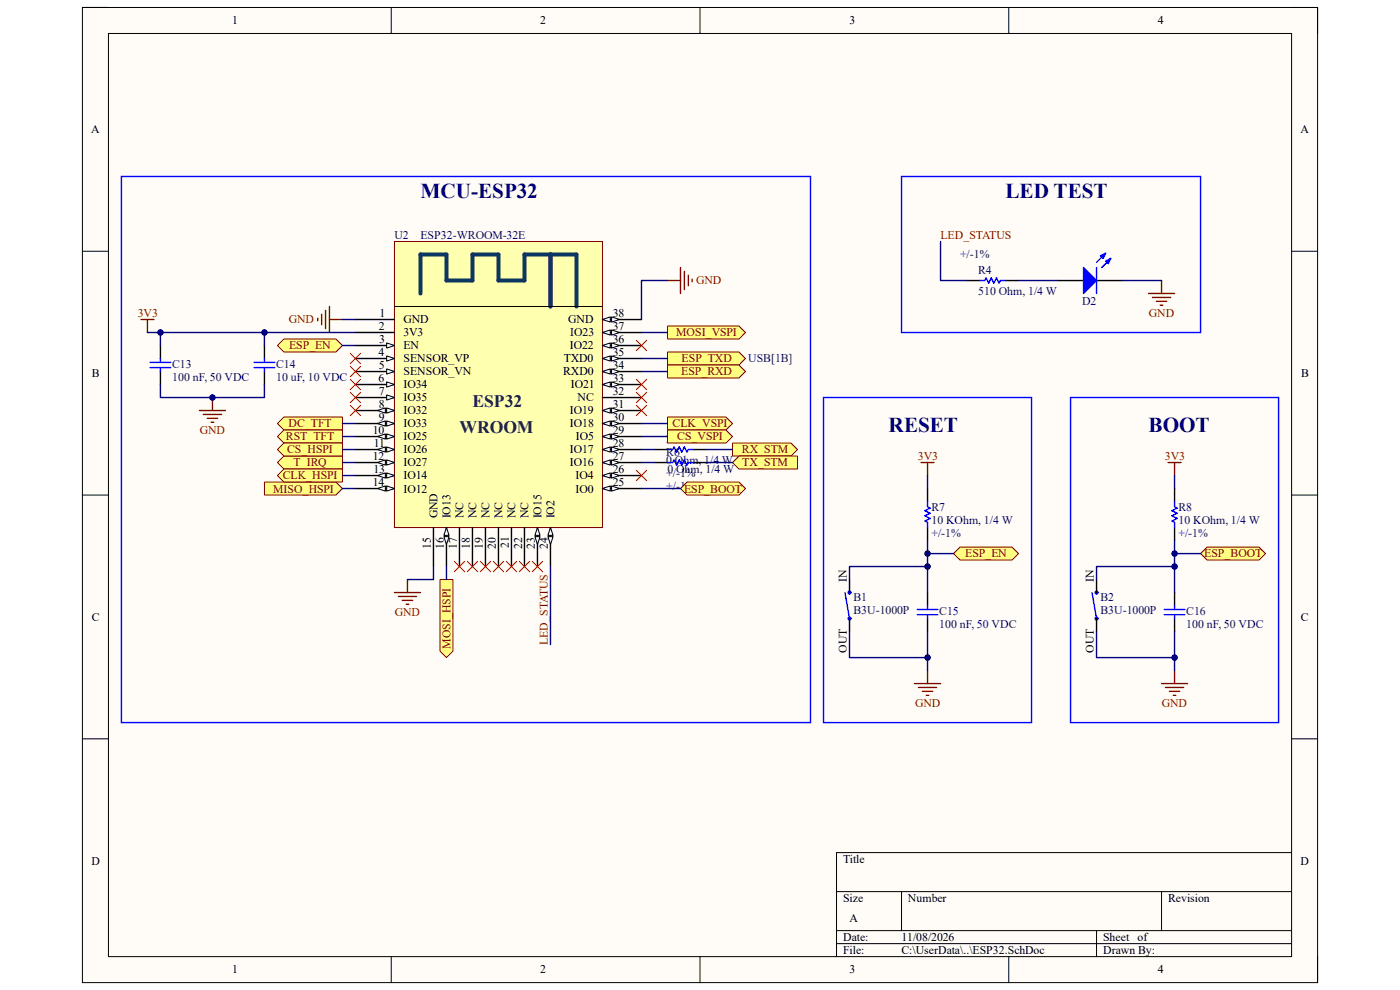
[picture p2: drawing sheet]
<svg xmlns="http://www.w3.org/2000/svg" width="297mm" height="210mm" viewBox="0 0 297 210" stroke-linecap="round" stroke-linejoin="round" font-family="sans-serif">
<path d="M17.5 1.6h262v206.8h-262z" fill-rule="evenodd" fill="#fffcf8"/>
<path d="M17.5 1.6h262v206.8h-262z" fill="none" stroke="#000" stroke-width=".21"/>
<path d="M23 7.1h251v195.8h-251z" fill-rule="evenodd" fill="#fffcf8"/>
<g fill="none" stroke="#000" stroke-width=".21">
<path d="M17.5 1.6h5.5M23 7.1h251v195.8h-251zM83 1.6v5.5M148.5 1.6v5.5M214 1.6v5.5M274 1.6h5.5v5.5M17.5 53.3h5.5M274 53.3h5.5M17.5 105h5.5M274 105h5.5M17.5 156.7h5.5M274 156.7h5.5"/>
<path d="M177.5 189.1h96.5M177.5 197.4h96.5M191.3 189.1v8.3M232.6 197.4v5.5M246.4 189.1v8.3M274 180.9h-96.5v22M83 202.9v5.5M148.5 202.9v5.5M177.5 200.2h96.5M214 202.9v5.5M279.5 202.9v5.5"/>
</g>
<path d="M83.7 51.2h44.1v60.7h-44.1z" fill-rule="evenodd" fill="#ffffb0"/>
<path d="M83.7 51.2h44.1v60.7h-44.1z" fill="none" stroke="#800000" stroke-width=".21"/>
<path d="M75.4 67.8h8.3M75.4 70.5h8.3M75.4 73.3h8.3" fill="none" stroke="#000" stroke-width=".3"/>
<path d="M82 72.7l1.7 .6-1.7 .5z" fill="#f8fcff"/>
<path d="M82 72.7l1.7 .6-1.7 .5z" fill="none" stroke="#000" stroke-width=".21"/>
<path d="M75.4 76.1h8.3" fill="none" stroke="#000" stroke-width=".3"/>
<path d="M82 75.5l1.7 .6-1.7 .5z" fill="#f8fcff"/>
<path d="M82 75.5l1.7 .6-1.7 .5z" fill="none" stroke="#000" stroke-width=".21"/>
<path d="M75.4 78.8h8.3" fill="none" stroke="#000" stroke-width=".3"/>
<path d="M82 78.3l1.7 .5-1.7 .6z" fill="#f8fcff"/>
<path d="M82 78.3l1.7 .5-1.7 .6z" fill="none" stroke="#000" stroke-width=".21"/>
<path d="M75.4 81.6h8.3" fill="none" stroke="#000" stroke-width=".3"/>
<path d="M82 81l1.7 .6-1.7 .5z" fill="#f8fcff"/>
<path d="M82 81l1.7 .6-1.7 .5z" fill="none" stroke="#000" stroke-width=".21"/>
<path d="M75.4 84.3h8.3" fill="none" stroke="#000" stroke-width=".3"/>
<path d="M82 83.8l1.7 .5-1.7 .6z" fill="#f8fcff"/>
<path d="M82 83.8l1.7 .5-1.7 .6z" fill="none" stroke="#000" stroke-width=".21"/>
<path d="M75.4 87.1h8.3" fill="none" stroke="#000" stroke-width=".3"/>
<path d="M82 86.5l1.7 .6-1.7 .5z" fill="#f8fcff"/>
<path d="M82 86.5l1.7 .6-1.7 .5z" fill="none" stroke="#000" stroke-width=".21"/>
<path d="M80.1 87.1l1.7-.6v1.1z" fill="#f8fcff"/>
<path d="M80.1 87.1l1.7-.6v1.1z" fill="none" stroke="#000" stroke-width=".21"/>
<path d="M75.4 89.8h8.3" fill="none" stroke="#000" stroke-width=".3"/>
<path d="M82 89.3l1.7 .5-1.7 .6z" fill="#f8fcff"/>
<path d="M82 89.3l1.7 .5-1.7 .6z" fill="none" stroke="#000" stroke-width=".21"/>
<path d="M80.1 89.8l1.7-.5v1.1z" fill="#f8fcff"/>
<path d="M80.1 89.8l1.7-.5v1.1z" fill="none" stroke="#000" stroke-width=".21"/>
<path d="M75.4 92.6h8.3" fill="none" stroke="#000" stroke-width=".3"/>
<path d="M82 92.1l1.7 .5-1.7 .6z" fill="#f8fcff"/>
<path d="M82 92.1l1.7 .5-1.7 .6z" fill="none" stroke="#000" stroke-width=".21"/>
<path d="M80.1 92.6l1.7-.5v1.1z" fill="#f8fcff"/>
<path d="M80.1 92.6l1.7-.5v1.1z" fill="none" stroke="#000" stroke-width=".21"/>
<path d="M75.4 95.4h8.3" fill="none" stroke="#000" stroke-width=".3"/>
<path d="M82 94.8l1.7 .6-1.7 .5z" fill="#f8fcff"/>
<path d="M82 94.8l1.7 .6-1.7 .5z" fill="none" stroke="#000" stroke-width=".21"/>
<path d="M80.1 95.4l1.7-.6v1.1z" fill="#f8fcff"/>
<path d="M80.1 95.4l1.7-.6v1.1z" fill="none" stroke="#000" stroke-width=".21"/>
<path d="M75.4 98.1h8.3" fill="none" stroke="#000" stroke-width=".3"/>
<path d="M82 97.6l1.7 .5-1.7 .6z" fill="#f8fcff"/>
<path d="M82 97.6l1.7 .5-1.7 .6z" fill="none" stroke="#000" stroke-width=".21"/>
<path d="M80.1 98.1l1.7-.5v1.1z" fill="#f8fcff"/>
<path d="M80.1 98.1l1.7-.5v1.1z" fill="none" stroke="#000" stroke-width=".21"/>
<path d="M75.4 100.9h8.3" fill="none" stroke="#000" stroke-width=".3"/>
<path d="M82 100.3l1.7 .6-1.7 .5z" fill="#f8fcff"/>
<path d="M82 100.3l1.7 .6-1.7 .5z" fill="none" stroke="#000" stroke-width=".21"/>
<path d="M80.1 100.9l1.7-.6v1.1z" fill="#f8fcff"/>
<path d="M80.1 100.9l1.7-.6v1.1z" fill="none" stroke="#000" stroke-width=".21"/>
<path d="M75.4 103.6h8.3" fill="none" stroke="#000" stroke-width=".3"/>
<path d="M82 103.1l1.7 .5-1.7 .6z" fill="#f8fcff"/>
<path d="M82 103.1l1.7 .5-1.7 .6z" fill="none" stroke="#000" stroke-width=".21"/>
<path d="M80.1 103.6l1.7-.5v1.1z" fill="#f8fcff"/>
<path d="M80.1 103.6l1.7-.5v1.1z" fill="none" stroke="#000" stroke-width=".21"/>
<path d="M92 111.9v8.3M94.7 111.9v8.3" fill="none" stroke="#000" stroke-width=".3"/>
<path d="M94.7 111.9l.6 1.7h-1.1z" fill="#f8fcff"/>
<path d="M94.7 111.9l.6 1.7h-1.1z" fill="none" stroke="#000" stroke-width=".21"/>
<path d="M94.2 113.8h1.1l-.6 1.7z" fill="#f8fcff"/>
<path d="M94.2 113.8h1.1l-.6 1.7z" fill="none" stroke="#000" stroke-width=".21"/>
<path d="M97.5 111.9v8.3M100.2 111.9v8.3M103 111.9v8.3M105.7 111.9v8.3M108.5 111.9v8.3M111.3 111.9v8.3M114 111.9v8.3" fill="none" stroke="#000" stroke-width=".3"/>
<path d="M114 111.9l.6 1.7h-1.1z" fill="#f8fcff"/>
<path d="M114 111.9l.6 1.7h-1.1z" fill="none" stroke="#000" stroke-width=".21"/>
<path d="M113.5 113.8h1.1l-.6 1.7z" fill="#f8fcff"/>
<path d="M113.5 113.8h1.1l-.6 1.7z" fill="none" stroke="#000" stroke-width=".21"/>
<path d="M116.8 111.9v8.3" fill="none" stroke="#000" stroke-width=".3"/>
<path d="M116.8 111.9l.5 1.7h-1.1z" fill="#f8fcff"/>
<path d="M116.8 111.9l.5 1.7h-1.1z" fill="none" stroke="#000" stroke-width=".21"/>
<path d="M116.2 113.8h1.1l-.5 1.7z" fill="#f8fcff"/>
<path d="M116.2 113.8h1.1l-.5 1.7z" fill="none" stroke="#000" stroke-width=".21"/>
<path d="M127.8 103.6h8.3" fill="none" stroke="#000" stroke-width=".3"/>
<path d="M127.8 103.6l1.7-.5v1.1z" fill="#f8fcff"/>
<path d="M127.8 103.6l1.7-.5v1.1z" fill="none" stroke="#000" stroke-width=".21"/>
<path d="M129.7 103.1l1.7 .5-1.7 .6z" fill="#f8fcff"/>
<path d="M129.7 103.1l1.7 .5-1.7 .6z" fill="none" stroke="#000" stroke-width=".21"/>
<path d="M127.8 100.9h8.3" fill="none" stroke="#000" stroke-width=".3"/>
<path d="M127.8 100.9l1.7-.6v1.1z" fill="#f8fcff"/>
<path d="M127.8 100.9l1.7-.6v1.1z" fill="none" stroke="#000" stroke-width=".21"/>
<path d="M129.7 100.3l1.7 .6-1.7 .5z" fill="#f8fcff"/>
<path d="M129.7 100.3l1.7 .6-1.7 .5z" fill="none" stroke="#000" stroke-width=".21"/>
<path d="M127.8 98.1h8.3" fill="none" stroke="#000" stroke-width=".3"/>
<path d="M127.8 98.1l1.7-.5v1.1z" fill="#f8fcff"/>
<path d="M127.8 98.1l1.7-.5v1.1z" fill="none" stroke="#000" stroke-width=".21"/>
<path d="M129.7 97.6l1.7 .5-1.7 .6z" fill="#f8fcff"/>
<path d="M129.7 97.6l1.7 .5-1.7 .6z" fill="none" stroke="#000" stroke-width=".21"/>
<path d="M127.8 95.4h8.3" fill="none" stroke="#000" stroke-width=".3"/>
<path d="M127.8 95.4l1.7-.6v1.1z" fill="#f8fcff"/>
<path d="M127.8 95.4l1.7-.6v1.1z" fill="none" stroke="#000" stroke-width=".21"/>
<path d="M129.7 94.8l1.7 .6-1.7 .5z" fill="#f8fcff"/>
<path d="M129.7 94.8l1.7 .6-1.7 .5z" fill="none" stroke="#000" stroke-width=".21"/>
<path d="M127.8 92.6h8.3" fill="none" stroke="#000" stroke-width=".3"/>
<path d="M127.8 92.6l1.7-.5v1.1z" fill="#f8fcff"/>
<path d="M127.8 92.6l1.7-.5v1.1z" fill="none" stroke="#000" stroke-width=".21"/>
<path d="M129.7 92.1l1.7 .5-1.7 .6z" fill="#f8fcff"/>
<path d="M129.7 92.1l1.7 .5-1.7 .6z" fill="none" stroke="#000" stroke-width=".21"/>
<path d="M127.8 89.8h8.3" fill="none" stroke="#000" stroke-width=".3"/>
<path d="M127.8 89.8l1.7-.5v1.1z" fill="#f8fcff"/>
<path d="M127.8 89.8l1.7-.5v1.1z" fill="none" stroke="#000" stroke-width=".21"/>
<path d="M129.7 89.3l1.7 .5-1.7 .6z" fill="#f8fcff"/>
<path d="M129.7 89.3l1.7 .5-1.7 .6z" fill="none" stroke="#000" stroke-width=".21"/>
<path d="M127.8 87.1h8.3" fill="none" stroke="#000" stroke-width=".3"/>
<path d="M127.8 87.1l1.7-.6v1.1z" fill="#f8fcff"/>
<path d="M127.8 87.1l1.7-.6v1.1z" fill="none" stroke="#000" stroke-width=".21"/>
<path d="M129.7 86.5l1.7 .6-1.7 .5z" fill="#f8fcff"/>
<path d="M129.7 86.5l1.7 .6-1.7 .5z" fill="none" stroke="#000" stroke-width=".21"/>
<path d="M127.8 84.3h8.3M127.8 81.6h8.3" fill="none" stroke="#000" stroke-width=".3"/>
<path d="M127.8 81.6l1.7-.6v1.1z" fill="#f8fcff"/>
<path d="M127.8 81.6l1.7-.6v1.1z" fill="none" stroke="#000" stroke-width=".21"/>
<path d="M129.7 81l1.7 .6-1.7 .5z" fill="#f8fcff"/>
<path d="M129.7 81l1.7 .6-1.7 .5z" fill="none" stroke="#000" stroke-width=".21"/>
<path d="M127.8 78.8h8.3" fill="none" stroke="#000" stroke-width=".3"/>
<path d="M127.8 78.8l1.7-.5v1.1z" fill="#f8fcff"/>
<path d="M127.8 78.8l1.7-.5v1.1z" fill="none" stroke="#000" stroke-width=".21"/>
<path d="M129.7 78.3l1.7 .5-1.7 .6z" fill="#f8fcff"/>
<path d="M129.7 78.3l1.7 .5-1.7 .6z" fill="none" stroke="#000" stroke-width=".21"/>
<path d="M127.8 76.1h8.3" fill="none" stroke="#000" stroke-width=".3"/>
<path d="M127.8 76.1l1.7-.6v1.1z" fill="#f8fcff"/>
<path d="M127.8 76.1l1.7-.6v1.1z" fill="none" stroke="#000" stroke-width=".21"/>
<path d="M129.7 75.5l1.7 .6-1.7 .5z" fill="#f8fcff"/>
<path d="M129.7 75.5l1.7 .6-1.7 .5z" fill="none" stroke="#000" stroke-width=".21"/>
<path d="M127.8 73.3h8.3" fill="none" stroke="#000" stroke-width=".3"/>
<path d="M127.8 73.3l1.7-.6v1.1z" fill="#f8fcff"/>
<path d="M127.8 73.3l1.7-.6v1.1z" fill="none" stroke="#000" stroke-width=".21"/>
<path d="M129.7 72.7l1.7 .6-1.7 .5z" fill="#f8fcff"/>
<path d="M129.7 72.7l1.7 .6-1.7 .5z" fill="none" stroke="#000" stroke-width=".21"/>
<path d="M127.8 70.5h8.3" fill="none" stroke="#000" stroke-width=".3"/>
<path d="M127.8 70.5l1.7-.5v1.1z" fill="#f8fcff"/>
<path d="M127.8 70.5l1.7-.5v1.1z" fill="none" stroke="#000" stroke-width=".21"/>
<path d="M129.7 70l1.7 .5-1.7 .6z" fill="#f8fcff"/>
<path d="M129.7 70l1.7 .5-1.7 .6z" fill="none" stroke="#000" stroke-width=".21"/>
<path d="M127.8 67.8h8.3" fill="none" stroke="#000" stroke-width=".3"/>
<path d="M127.8 67.8l1.7-.6v1.1z" fill="#f8fcff"/>
<path d="M127.8 67.8l1.7-.6v1.1z" fill="none" stroke="#000" stroke-width=".21"/>
<path d="M129.7 67.2l1.7 .6-1.7 .5z" fill="#f8fcff"/>
<path d="M83.7 65h44.1M129.7 67.2l1.7 .6-1.7 .5z" fill="none" stroke="#000" stroke-width=".21"/>
<path d="M116.8 54v11M89.2 62.3v-8.3h5.5v5.5h5.5v-5.5h5.5v5.5h5.6v-5.5h11v11" fill="none" stroke="#073763" stroke-width=".85"/>
<g fill="none" stroke="#800000" stroke-width=".3">
<path d="M141.6 59.5h2.8M144.4 56.7v5.6M145.2 57.6v3.8M146 58.4v2.2M146.8 59.2v.6M67.4 67.5v.6M68.2 66.7v2.2M69.1 65.8v3.9M69.9 65v5.5M69.9 67.8h2.7M42.3 87.1h5.5M43.1 87.9h3.9"/>
<path d="M44 88.7h2.2M44.8 89.6h.5M45.1 84.3v2.8M83.7 125.7h5.5M84.5 126.5h3.9M85.3 127.4h2.2M86.2 128.2h.5M86.4 122.9v2.8"/>
</g>
<g fill="none" stroke="#f00" stroke-width=".21">
<path d="M74.3 74.9l2.2 2.3M74.3 77.7l2.2 2.2M76.5 74.9l-2.2 2.3M76.5 77.7l-2.2 2.2M135 72.2l2.2 2.2M137.2 72.2l-2.2 2.2M74.3 80.5l2.2 2.2M74.3 83.2l2.2 2.2M74.3 86l2.2 2.2M76.5 80.5l-2.2 2.2M76.5 83.2l-2.2 2.2M76.5 86l-2.2 2.2"/>
<path d="M135 80.5l2.2 2.2M135 86l2.2 2.2M135 99.8l2.2 2.2M135 83.2l2.2 2.2M137.2 80.5l-2.2 2.2M137.2 86l-2.2 2.2M137.2 99.8l-2.2 2.2M137.2 83.2l-2.2 2.2M96.4 119.1l2.2 2.2M98.6 119.1l-2.2 2.2M99.1 119.1l2.2 2.2M101.3 119.1l-2.2 2.2"/>
<path d="M101.9 119.1l2.2 2.2M104.1 119.1l-2.2 2.2M104.6 119.1l2.3 2.2M106.9 119.1l-2.3 2.2M107.4 119.1l2.2 2.2M109.6 119.1l-2.2 2.2M110.2 119.1l2.2 2.2M112.4 119.1l-2.2 2.2"/>
</g>
<circle cx="45.1" cy="84.3" r=".55" fill="#000080"/>
<circle cx="45.1" cy="84.3" r=".55" fill="none" stroke="#000080" stroke-width=".21"/>
<g fill="none" stroke="#800000" stroke-width=".3">
<path d="M246.4 59.5v2.8M29.9 67.8h2.8M31.3 67.8v2.7M243.7 62.3h5.5M244.5 63.1h3.9M245.3 63.9h2.2M246.1 64.7h.6M195.4 98.1h2.8M196.8 98.1v2.8M247.8 98.1h2.8M249.2 98.1v2.8M194 145h5.5"/>
<path d="M194.8 145.8h3.9M195.7 146.7h2.2M196.5 147.5h.6M196.8 142.3v2.7M246.4 145h5.5M247.2 145.8h3.9M248.1 146.7h2.2M248.9 147.5h.6M249.2 142.3v2.7"/>
</g>
<g fill="none" stroke="#000" stroke-width=".3">
<path d="M224.4 59.5h5.5M232.6 59.5h5.5M34 73.3v2.8M34 78.8v2.8M56.1 73.3v2.8M56.1 78.8v2.8M138.8 95.4h2.8M147.1 95.4h2.8M196.8 103.6v2.8M196.8 111.9v2.8M249.2 103.6v2.8M249.2 111.9v2.8"/>
<path d="M180.2 122.9v2.8M180.2 131.2v2.8M196.8 125.7v2.8M196.8 131.2v2.8M232.6 122.9v2.8M232.6 131.2v2.8M249.2 125.7v2.8M249.2 131.2v2.8"/>
</g>
<g fill="none" stroke="#00f" stroke-width=".3">
<path d="M31.8 76.9h4.4M31.8 78h4.4M34 76.1v.8M34 78v.8M53.9 76.9h4.4M53.9 78h4.4M56.1 76.1v.8M56.1 78v.8M141.6 95.4h1.1l.3-.6 .5 1.1 .6-1.1 .5 1.1 .6-1.1 .5 1.1 .3-.5h1.1M196.8 106.4v1.1l.5 .3-1.1 .5 1.1 .6-1.1 .5 1.1 .6-1.1 .5 .6 .3v1.1M249.2 106.4v1.1l.5 .3-1.1 .5 1.1 .6-1.1 .5 1.1 .6-1.1 .5 .6 .3v1.1M179.3 125.7l.9 5.5"/>
<path d="M194.6 129.3h4.4M194.6 130.4h4.4M196.8 128.5v.8M196.8 130.4v.8M231.7 125.7l.9 5.5M247 129.3h4.4M247 130.4h4.4M249.2 128.5v.8M249.2 130.4v.8"/>
</g>
<g fill="none" stroke="#00f" stroke-width=".21">
<circle cx="180.2" cy="131.2" r=".31"/>
<circle cx="180.2" cy="125.7" r=".31"/>
<circle cx="232.6" cy="131.2" r=".31"/>
<circle cx="232.6" cy="125.7" r=".31"/>
</g>
<path d="M229.9 56.7l2.7 2.8-2.7 2.8z" fill="#00f"/>
<path d="M229.9 56.7l2.7 2.8-2.7 2.8zM234.6 53.7l-2 1.9M235.7 54.8l-2 1.9" fill="none" stroke="#00f" stroke-width=".3"/>
<path d="M234.6 55.4l1.1-.6-.6 1.1z" fill="#00f"/>
<path d="M234.6 55.4l1.1-.6-.6 1.1z" fill="none" stroke="#00f" stroke-width=".3"/>
<path d="M233.5 54.3l1.1-.6-.6 1.1z" fill="#00f"/>
<path d="M25.8 37.4h146.1v115.9h-146.1zM191.3 37.4h63.4v33.1h-63.4zM207.8 59.5h1.1l.3-.5 .5 1.1 .6-1.1 .5 1.1 .6-1.1 .5 1.1 .3-.6h1.1M232.6 56.7v5.6M233.5 54.3l1.1-.6-.6 1.1zM174.7 84.3h44.1v69h-44.1zM227.1 84.3h44.2v69h-44.2z" fill="none" stroke="#00f" stroke-width=".3"/>
<path d="M205.1 59.5h2.7M213.3 59.5h2.8" fill="none" stroke="#000" stroke-width=".3"/>
<path d="M141.6 88.5h12.4l1.4 1.3-1.4 1.4h-12.4z" fill-rule="evenodd" fill="#ffff80"/>
<path d="M141.6 88.5h12.4l1.4 1.3-1.4 1.4h-12.4z" fill="none" stroke="#800000" stroke-width=".21"/>
<path d="M141.6 69.2h15.2l1.4 1.3-1.4 1.4h-15.2z" fill-rule="evenodd" fill="#ffff80"/>
<path d="M141.6 69.2h15.2l1.4 1.3-1.4 1.4h-15.2z" fill="none" stroke="#800000" stroke-width=".21"/>
<path d="M60.2 88.5h12.4v2.7h-12.4l-1.3-1.4z" fill-rule="evenodd" fill="#ffff80"/>
<path d="M60.2 88.5h12.4v2.7h-12.4l-1.3-1.4z" fill="none" stroke="#800000" stroke-width=".21"/>
<path d="M60.2 91.2h12.4v2.8h-12.4l-1.3-1.4z" fill-rule="evenodd" fill="#ffff80"/>
<path d="M60.2 91.2h12.4v2.8h-12.4l-1.3-1.4z" fill="none" stroke="#800000" stroke-width=".21"/>
<path d="M141.6 91.2h12.4l1.4 1.4-1.4 1.4h-12.4z" fill-rule="evenodd" fill="#ffff80"/>
<path d="M141.6 91.2h12.4l1.4 1.4-1.4 1.4h-12.4z" fill="none" stroke="#800000" stroke-width=".21"/>
<path d="M138.8 98.1h2.8M147.1 98.1h2.8" fill="none" stroke="#000" stroke-width=".3"/>
<path d="M141.6 98.1h1.1l.3-.5 .5 1.1 .6-1.1 .5 1.1 .6-1.1 .5 1.1 .3-.6h1.1" fill="none" stroke="#00f" stroke-width=".3"/>
<path d="M112.9 119.1l2.2 2.2M115.1 119.1l-2.2 2.2" fill="none" stroke="#f00" stroke-width=".21"/>
<path d="M141.6 74.7h15.2l1.4 1.4-1.4 1.3h-15.2z" fill-rule="evenodd" fill="#ffff80"/>
<path d="M141.6 74.7h15.2l1.4 1.4-1.4 1.3h-15.2z" fill="none" stroke="#800000" stroke-width=".21"/>
<path d="M141.6 77.4h15.2l1.4 1.4-1.4 1.4h-15.2z" fill-rule="evenodd" fill="#ffff80"/>
<path d="M141.6 77.4h15.2l1.4 1.4-1.4 1.4h-15.2z" fill="none" stroke="#800000" stroke-width=".21"/>
<path d="M155.4 94h12.4l1.4 1.4-1.4 1.3h-12.4z" fill-rule="evenodd" fill="#ffff80"/>
<path d="M155.4 94h12.4l1.4 1.4-1.4 1.3h-12.4z" fill="none" stroke="#800000" stroke-width=".21"/>
<path d="M155.4 98.1l1.4-1.4h12.4v2.8h-12.4z" fill-rule="evenodd" fill="#ffff80"/>
<path d="M155.4 98.1l1.4-1.4h12.4v2.8h-12.4z" fill="none" stroke="#800000" stroke-width=".21"/>
<path d="M58.9 98.1l1.3-1.4h12.4v2.8h-12.4z" fill-rule="evenodd" fill="#ffff80"/>
<path d="M58.9 98.1l1.3-1.4h12.4v2.8h-12.4z" fill="none" stroke="#800000" stroke-width=".21"/>
<path d="M56.1 102.3h15.2l1.3 1.3-1.3 1.4h-15.2z" fill-rule="evenodd" fill="#ffff80"/>
<path d="M56.1 102.3h15.2l1.3 1.3-1.3 1.4h-15.2z" fill="none" stroke="#800000" stroke-width=".21"/>
<path d="M93.3 122.9h2.8v15.2l-1.4 1.4-1.4-1.4z" fill-rule="evenodd" fill="#ffff80"/>
<path d="M93.3 122.9h2.8v15.2l-1.4 1.4-1.4-1.4z" fill="none" stroke="#800000" stroke-width=".21"/>
<path d="M58.9 95.4l1.3-1.4h12.4v2.7h-12.4z" fill-rule="evenodd" fill="#ffff80"/>
<path d="M58.9 95.4l1.3-1.4h12.4v2.7h-12.4z" fill="none" stroke="#800000" stroke-width=".21"/>
<path d="M60.2 99.5h12.4v2.8h-12.4l-1.3-1.4z" fill-rule="evenodd" fill="#ffff80"/>
<path d="M60.2 99.5h12.4v2.8h-12.4l-1.3-1.4z" fill="none" stroke="#800000" stroke-width=".21"/>
<path d="M58.9 73.3l1.3-1.4h11.1l1.3 1.4-1.3 1.4h-11.1z" fill-rule="evenodd" fill="#ffff80"/>
<path d="M58.9 73.3l1.3-1.4h11.1l1.3 1.4-1.3 1.4h-11.1z" fill="none" stroke="#800000" stroke-width=".21"/>
<path d="M145.7 102.3h11.1l1.4 1.3-1.4 1.4h-11.1l-1.3-1.4z" fill-rule="evenodd" fill="#ffff80"/>
<path d="M145.7 102.3h11.1l1.4 1.3-1.4 1.4h-11.1l-1.3-1.4z" fill="none" stroke="#800000" stroke-width=".21"/>
<path d="M202.3 117.4l1.4-1.3h11l1.4 1.3-1.4 1.4h-11z" fill-rule="evenodd" fill="#ffff80"/>
<path d="M202.3 117.4l1.4-1.3h11l1.4 1.3-1.4 1.4h-11z" fill="none" stroke="#800000" stroke-width=".21"/>
<path d="M254.7 117.4l1.4-1.3h11l1.4 1.3-1.4 1.4h-11z" fill-rule="evenodd" fill="#ffff80"/>
<path d="M254.7 117.4l1.4-1.3h11l1.4 1.3-1.4 1.4h-11z" fill="none" stroke="#800000" stroke-width=".21"/>
<path d="M141.6 59.5h-5.5v8.3M72.6 67.8h2.8M136.1 76.1h5.5M136.1 78.8h5.5M34 81.6v2.7h22.1v-2.7M136.1 95.4h2.7M149.9 95.4h5.5M136.1 103.6h8.3M92 120.2v2.7h-5.6" fill="none" stroke="#000080" stroke-width=".3"/>
<circle cx="45.1" cy="84.3" r=".55" fill="#000080"/>
<circle cx="45.1" cy="84.3" r=".55" fill="none" stroke="#000080" stroke-width=".21"/>
<path d="M34 70.5v2.8" fill="none" stroke="#000080" stroke-width=".3"/>
<circle cx="34" cy="70.5" r=".55" fill="#000080"/>
<circle cx="34" cy="70.5" r=".55" fill="none" stroke="#000080" stroke-width=".21"/>
<path d="M136.1 70.5h5.5M136.1 89.8h5.5M136.1 92.6h5.5M249.2 139.5v2.8" fill="none" stroke="#000080" stroke-width=".3"/>
<circle cx="249.2" cy="139.5" r=".55" fill="#000080"/>
<circle cx="249.2" cy="139.5" r=".55" fill="none" stroke="#000080" stroke-width=".21"/>
<path d="M232.6 122.9v-2.7h16.6v5.5" fill="none" stroke="#000080" stroke-width=".3"/>
<circle cx="249.2" cy="120.2" r=".55" fill="#000080"/>
<circle cx="249.2" cy="120.2" r=".55" fill="none" stroke="#000080" stroke-width=".21"/>
<path d="M232.6 134v5.5h16.6v-5.5" fill="none" stroke="#000080" stroke-width=".3"/>
<circle cx="249.2" cy="139.5" r=".55" fill="#000080"/>
<circle cx="249.2" cy="139.5" r=".55" fill="none" stroke="#000080" stroke-width=".21"/>
<path d="M196.8 100.9v2.7M196.8 139.5v2.8" fill="none" stroke="#000080" stroke-width=".3"/>
<circle cx="196.8" cy="139.5" r=".55" fill="#000080"/>
<circle cx="196.8" cy="139.5" r=".55" fill="none" stroke="#000080" stroke-width=".21"/>
<path d="M180.2 122.9v-2.7h16.6v5.5" fill="none" stroke="#000080" stroke-width=".3"/>
<circle cx="196.8" cy="120.2" r=".55" fill="#000080"/>
<circle cx="196.8" cy="120.2" r=".55" fill="none" stroke="#000080" stroke-width=".21"/>
<path d="M180.2 134v5.5h16.6v-5.5" fill="none" stroke="#000080" stroke-width=".3"/>
<circle cx="196.8" cy="139.5" r=".55" fill="#000080"/>
<circle cx="196.8" cy="139.5" r=".55" fill="none" stroke="#000080" stroke-width=".21"/>
<path d="M196.8 114.7v2.7" fill="none" stroke="#000080" stroke-width=".3"/>
<circle cx="196.8" cy="117.4" r=".55" fill="#000080"/>
<circle cx="196.8" cy="117.4" r=".55" fill="none" stroke="#000080" stroke-width=".21"/>
<path d="M249.2 100.9v2.7M249.2 114.7v2.7" fill="none" stroke="#000080" stroke-width=".3"/>
<circle cx="249.2" cy="117.4" r=".55" fill="#000080"/>
<circle cx="249.2" cy="117.4" r=".55" fill="none" stroke="#000080" stroke-width=".21"/>
<path d="M199.5 51.2v8.3h5.6M216.1 59.5h8.3M238.1 59.5h8.3M202.3 117.4h-5.5v2.8" fill="none" stroke="#000080" stroke-width=".3"/>
<circle cx="196.8" cy="120.2" r=".55" fill="#000080"/>
<circle cx="196.8" cy="120.2" r=".55" fill="none" stroke="#000080" stroke-width=".21"/>
<circle cx="196.8" cy="117.4" r=".55" fill="#000080"/>
<circle cx="196.8" cy="117.4" r=".55" fill="none" stroke="#000080" stroke-width=".21"/>
<path d="M254.7 117.4h-5.5v2.8" fill="none" stroke="#000080" stroke-width=".3"/>
<circle cx="249.2" cy="120.2" r=".55" fill="#000080"/>
<circle cx="249.2" cy="120.2" r=".55" fill="none" stroke="#000080" stroke-width=".21"/>
<circle cx="249.2" cy="117.4" r=".55" fill="#000080"/>
<circle cx="249.2" cy="117.4" r=".55" fill="none" stroke="#000080" stroke-width=".21"/>
<path d="M31.3 70.5h44.1M72.6 73.3h2.8M136.1 98.1h2.7M149.9 98.1h5.5M94.7 120.2v2.7" fill="none" stroke="#000080" stroke-width=".3"/>
<circle cx="34" cy="70.5" r=".55" fill="#000080"/>
<circle cx="34" cy="70.5" r=".55" fill="none" stroke="#000080" stroke-width=".21"/>
<circle cx="56.1" cy="70.5" r=".55" fill="#000080"/>
<circle cx="56.1" cy="70.5" r=".55" fill="none" stroke="#000080" stroke-width=".21"/>
<path d="M56.1 70.5v2.8" fill="none" stroke="#000080" stroke-width=".3"/>
<circle cx="56.1" cy="70.5" r=".55" fill="#000080"/>
<circle cx="56.1" cy="70.5" r=".55" fill="none" stroke="#000080" stroke-width=".21"/>
<path d="M72.6 89.8h2.8M72.6 92.6h2.8M72.6 95.4h2.8M72.6 98.1h2.8M72.6 100.9h2.8M72.6 103.6h2.8M116.8 120.2v16.5" fill="none" stroke="#000080" stroke-width=".3"/>
<g font-size="4.5" fill="#000080">
<text x="89.2" y="42">MCU-ESP32</text>
<text x="213.3" y="42">LED TEST</text>
<text x="188.5" y="91.6">RESET</text>
<text x="243.7" y="91.6">BOOT</text>
</g>
<g font-size="3.7" fill="#0c343d">
<text x="100.2" y="86.3">ESP32</text>
<text x="97.5" y="91.8">WROOM</text>
</g>
<g font-size="2.5">
<text x="49.3" y="5.2">1</text>
<text x="114.6" y="5.2">2</text>
<text x="180.2" y="5.2">3</text>
<text x="245.6" y="5.2">4</text>
<text x="19.3" y="28.3">A</text>
<text x="275.9" y="28.3">A</text>
<text x="80.3" y="70">2</text>
<text x="80.5" y="67.2">1</text>
<text x="85.6" y="68.6">GND</text>
<text x="85.6" y="71.4">3V3</text>
<text x="120.6" y="68.6">GND</text>
<text x="121" y="71.4">IO23</text>
<text x="130" y="70">37</text>
<text x="130" y="67.2">38</text>
<text x="80.3" y="75.5">4</text>
<text x="80.4" y="72.7">3</text>
<text x="85.6" y="74.1">EN</text>
<text x="85.6" y="76.9">SENSOR_VP</text>
<text x="119.6" y="76.9">TXD0</text>
<text x="120.9" y="74.1">IO22</text>
<text x="130" y="75.5">35</text>
<text x="130" y="72.7">36</text>
<text x="19.5" y="80">B</text>
<text x="80.3" y="81">6</text>
<text x="80.3" y="83.8">7</text>
<text x="80.4" y="78.3">5</text>
<text x="85.6" y="79.6">SENSOR_VN</text>
<text x="85.6" y="82.4">IO34</text>
<text x="119.5" y="79.6">RXD0</text>
<text x="121.1" y="82.4">IO21</text>
<text x="130" y="83.8">32</text>
<text x="130" y="81">33</text>
<text x="130" y="78.3">34</text>
<text x="276" y="80">B</text>
<text x="80.3" y="89.3">9</text>
<text x="80.4" y="86.5">8</text>
<text x="85.6" y="85.1">IO35</text>
<text x="85.6" y="87.9">IO32</text>
<text x="120.9" y="87.9">IO19</text>
<text x="122.5" y="85.1">NC</text>
<text x="130" y="89.3">30</text>
<text x="130" y="86.5">31</text>
<text x="79.1" y="92">10</text>
<text x="79.3" y="94.8">11</text>
<text x="85.6" y="90.7">IO33</text>
<text x="85.6" y="93.4">IO25</text>
<text x="120.9" y="90.7">IO18</text>
<text x="122.2" y="93.4">IO5</text>
<text x="130" y="94.8">28</text>
<text x="130" y="92">29</text>
<text x="79.1" y="97.6">12</text>
<text x="79.2" y="100.3">13</text>
<text x="85.6" y="96.2">IO26</text>
<text x="85.6" y="98.9">IO27</text>
<text x="85.6" y="101.7">IO14</text>
<text x="120.9" y="98.9">IO16</text>
<text x="120.9" y="96.2">IO17</text>
<text x="122.1" y="101.7">IO4</text>
<text x="130" y="100.3">26</text>
<text x="130" y="97.6">27</text>
<text x="79.1" y="103.1">14</text>
<text x="85.6" y="104.5">IO12</text>
<text x="122.1" y="104.5">IO0</text>
<text x="130" y="103.1">25</text>
<text x="92.8" y="110" transform="rotate(-90 92.8 110)">GND</text>
<text x="95.5" y="110" transform="rotate(-90 95.5 110)">IO13</text>
<text x="98.3" y="110" transform="rotate(-90 98.3 110)">NC</text>
<text x="101.1" y="110" transform="rotate(-90 101.1 110)">NC</text>
<text x="103.8" y="110" transform="rotate(-90 103.8 110)">NC</text>
<text x="106.6" y="110" transform="rotate(-90 106.6 110)">NC</text>
<text x="109.3" y="110" transform="rotate(-90 109.3 110)">NC</text>
<text x="112.1" y="110" transform="rotate(-90 112.1 110)">NC</text>
<text x="114.9" y="110" transform="rotate(-90 114.9 110)">IO15</text>
<text x="117.6" y="110" transform="rotate(-90 117.6 110)">IO2</text>
<text x="91.4" y="116.5" transform="rotate(-90 91.4 116.5)">15</text>
<text x="94.2" y="116.5" transform="rotate(-90 94.2 116.5)">16</text>
<text x="96.9" y="116.5" transform="rotate(-90 96.9 116.5)">17</text>
<text x="99.7" y="116.5" transform="rotate(-90 99.7 116.5)">18</text>
<text x="102.4" y="116.5" transform="rotate(-90 102.4 116.5)">19</text>
<text x="105.2" y="116.5" transform="rotate(-90 105.2 116.5)">20</text>
<text x="108" y="116.3" transform="rotate(-90 108 116.3)">21</text>
<text x="110.7" y="116.5" transform="rotate(-90 110.7 116.5)">22</text>
<text x="113.5" y="116.4" transform="rotate(-90 113.5 116.4)">23</text>
<text x="116.2" y="116.5" transform="rotate(-90 116.2 116.5)">24</text>
<text x="179.7" y="123.5" transform="rotate(-90 179.7 123.5)">IN</text>
<text x="232.1" y="123.5" transform="rotate(-90 232.1 123.5)">IN</text>
<text x="19.5" y="131.7">C</text>
<text x="276" y="131.7">C</text>
<text x="179.7" y="138.5" transform="rotate(-90 179.7 138.5)">OUT</text>
<text x="232.1" y="138.5" transform="rotate(-90 232.1 138.5)">OUT</text>
<text x="19.4" y="183.4">D</text>
<text x="178.9" y="183">Title</text>
<text x="275.9" y="183.4">D</text>
<text x="178.9" y="191.3">Size</text>
<text x="192.6" y="191.3">Number</text>
<text x="247.8" y="191.3">Revision</text>
<text x="180.2" y="195.5">A</text>
<text x="178.9" y="199.6">Date:</text>
<text x="178.9" y="202.4">File:</text>
<text x="191.3" y="199.6">11/08/2026</text>
<text x="191.3" y="202.4">C:\UserData\..\ESP32.SchDoc</text>
<text x="234" y="199.6">Sheet</text>
<text x="234" y="202.4">Drawn By:</text>
<text x="241.4" y="199.6">of</text>
<text x="49.3" y="206.5">1</text>
<text x="114.6" y="206.5">2</text>
<text x="180.2" y="206.5">3</text>
<text x="245.6" y="206.5">4</text>
</g>
<g font-size="2.5" fill="#000080">
<text x="83.7" y="50.7">U2</text>
<text x="89.2" y="50.7">ESP32-WROOM-32E</text>
<text x="203.7" y="54.8">+/-1%</text>
<text x="207.5" y="58.1">R4</text>
<text x="207.5" y="62.5">510 Ohm, 1/4 W</text>
<text x="229.6" y="64.7">D2</text>
<text x="36.5" y="78">C13</text>
<text x="58.6" y="78">C14</text>
<text x="158.7" y="76.9">USB[1B]</text>
<text x="36.5" y="80.7">100 nF, 50 VDC</text>
<text x="58.6" y="80.7">10 uF, 10 VDC</text>
<text x="141.4" y="94">R5CS_VSPI</text>
<text x="141.4" y="101.1">+/-1%</text>
<text x="141.4" y="98.4">0 Ohm, 1/4 W</text>
<text x="141.4" y="96.7">R6</text>
<text x="141.6" y="100.3">0 Ohm, 1/4 W</text>
<text x="141.4" y="103.9">+/-1%</text>
<text x="197.6" y="113.8">+/-1%</text>
<text x="197.6" y="108.3">R7</text>
<text x="197.6" y="111.1">10 KOhm, 1/4 W</text>
<text x="250" y="113.8">+/-1%</text>
<text x="250" y="108.3">R8</text>
<text x="250" y="111.1">10 KOhm, 1/4 W</text>
<text x="181.1" y="127.6">B1</text>
<text x="181.1" y="130.3">B3U-1000P</text>
<text x="199.3" y="130.4">C15</text>
<text x="233.5" y="127.6">B2</text>
<text x="233.5" y="130.3">B3U-1000P</text>
<text x="251.7" y="130.4">C16</text>
<text x="199.3" y="133.1">100 nF, 50 VDC</text>
<text x="251.7" y="133.1">100 nF, 50 VDC</text>
</g>
<g font-size="2.5" fill="#800000">
<text x="199.5" y="50.7">LED_STATUS</text>
<text x="147.7" y="60.3">GND</text>
<text x="29.3" y="67.2">3V3</text>
<text x="61.3" y="68.6">GND</text>
<text x="143.5" y="71.4">MOSI_VSPI</text>
<text x="243.8" y="67.2">GND</text>
<text x="61.3" y="74.1">ESP_EN</text>
<text x="144.6" y="76.9">ESP_TXD</text>
<text x="144.5" y="79.6">ESP_RXD</text>
<text x="42.4" y="92">GND</text>
<text x="60.7" y="93.4">RST_TFT</text>
<text x="61.2" y="90.7">DC_TFT</text>
<text x="142.7" y="90.7">CLK_VSPI</text>
<text x="60" y="101.7">CLK_HSPI</text>
<text x="60.9" y="96.2">CS_HSPI</text>
<text x="62.3" y="98.9">T_IRQ</text>
<text x="157.4" y="96.2">RX_STM</text>
<text x="157.5" y="98.9">TX_STM</text>
<text x="194.7" y="97.6">3V3</text>
<text x="247.1" y="97.6">3V3</text>
<text x="58" y="104.5">MISO_HSPI</text>
<text x="145.1" y="104.5">ESP_BOOT</text>
<text x="204.8" y="118.2">ESP_EN</text>
<text x="255.5" y="118.2">ESP_BOOT</text>
<text x="83.8" y="130.7">GND</text>
<text x="95.5" y="137.6" transform="rotate(-90 95.5 137.6)">MOSI_HSPI</text>
<text x="116.2" y="136.7" transform="rotate(-90 116.2 136.7)">LED_STATUS</text>
<text x="194.1" y="150">GND</text>
<text x="246.5" y="150">GND</text>
</g>
</svg>
